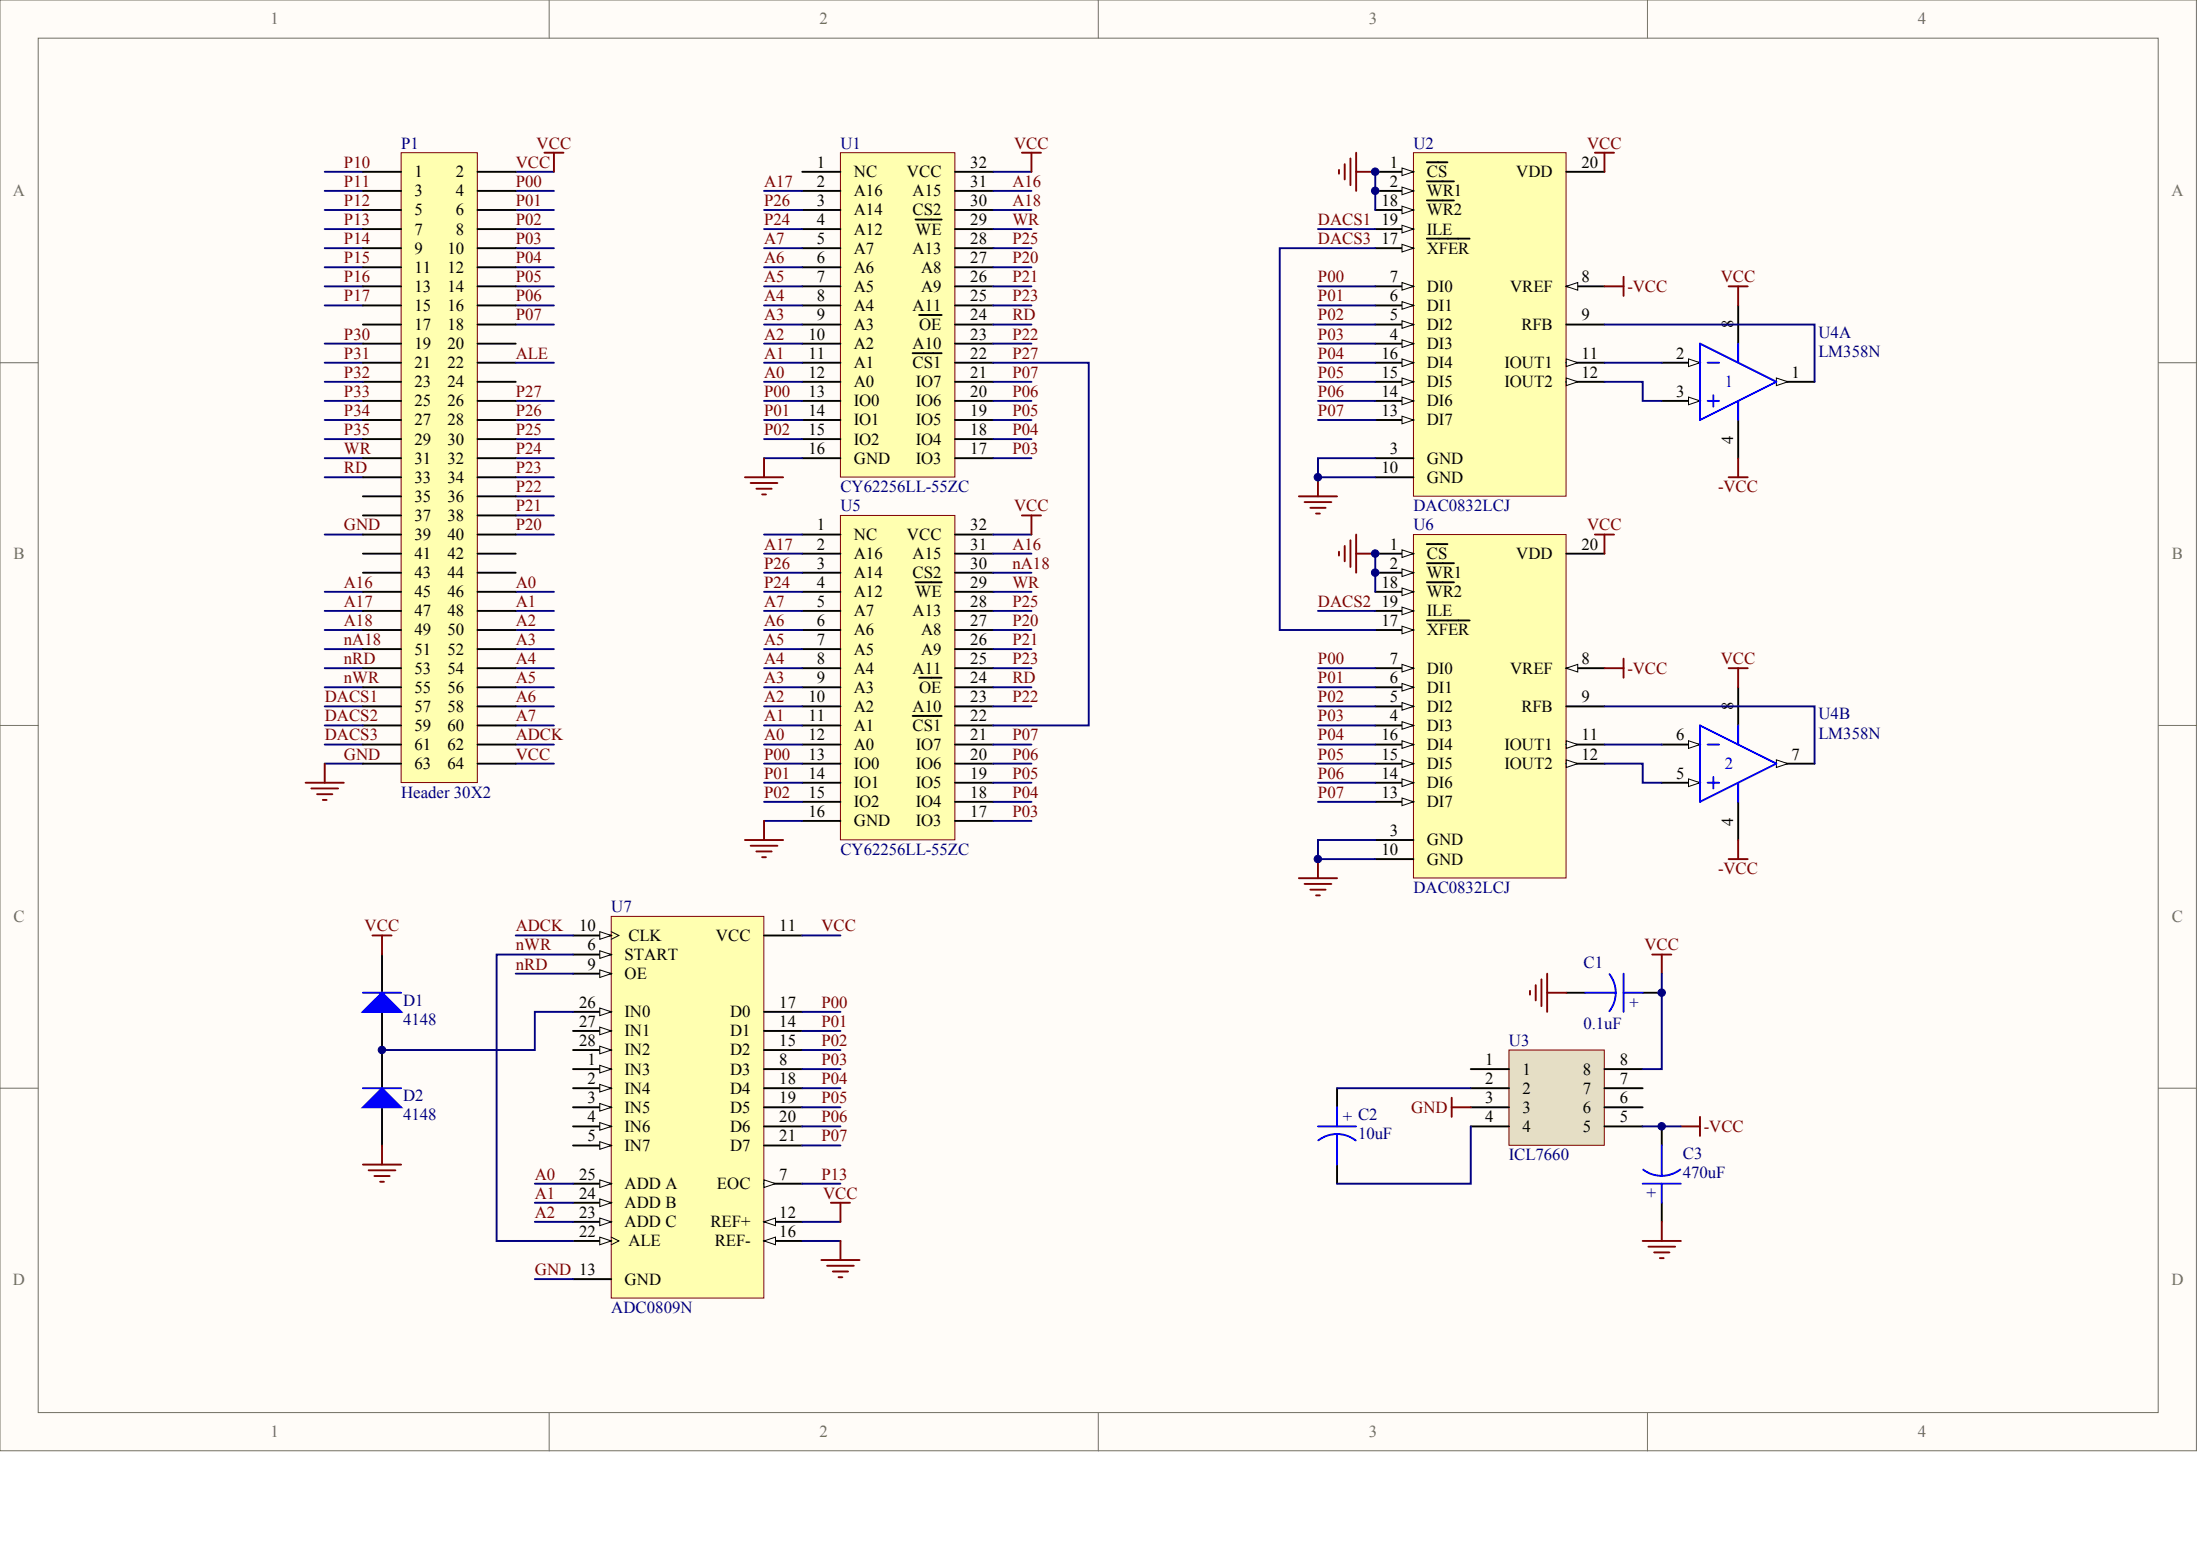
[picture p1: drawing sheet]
<svg xmlns="http://www.w3.org/2000/svg" width="840mm" height="594mm" viewBox="0 0 840 594" stroke-linecap="round" stroke-linejoin="round" font-family="sans-serif">
<g fill="#fffcf8" stroke="#716f64" stroke-width=".38">
<path d="M0 0h838.2v553.5h-838.2z"/>
<path d="M14.6 14.6h809.1v524.4h-809.1z"/>
</g>
<path d="M209.6 0v14.6M419.2 0v14.6M628.7 0v14.6M0 138.4h14.6M823.7 138.4h14.6M0 276.8h14.6M823.7 276.8h14.6M0 415.2h14.6M823.7 415.2h14.6M209.6 539v14.6M419.2 539v14.6M628.7 539v14.6" fill="none" stroke="#716f64" stroke-width=".38"/>
<path d="M233.3 349.7h58.2v145.6h-58.2z" fill="#ffffb0" stroke="#800000" stroke-width=".38"/>
<path d="M218.7 407.9h14.6" fill="none" stroke="#000" stroke-width=".73"/>
<path d="M228.9 406.5l4.4 1.4-4.4 1.5z" fill="#fffcf8" stroke="#000" stroke-width=".38"/>
<path d="M218.7 415.2h14.6" fill="none" stroke="#000" stroke-width=".73"/>
<path d="M228.9 413.8l4.4 1.4-4.4 1.5z" fill="#fffcf8" stroke="#000" stroke-width=".38"/>
<path d="M218.7 422.5h14.6" fill="none" stroke="#000" stroke-width=".73"/>
<path d="M228.9 421l4.4 1.5-4.4 1.5z" fill="#fffcf8" stroke="#000" stroke-width=".38"/>
<path d="M218.7 429.8h14.6" fill="none" stroke="#000" stroke-width=".73"/>
<path d="M228.9 428.3l4.4 1.5-4.4 1.4z" fill="#fffcf8" stroke="#000" stroke-width=".38"/>
<path d="M218.7 437.1h14.6" fill="none" stroke="#000" stroke-width=".73"/>
<path d="M228.9 435.6l4.4 1.5-4.4 1.4z" fill="#fffcf8" stroke="#000" stroke-width=".38"/>
<path d="M218.7 364.2h14.6" fill="none" stroke="#000" stroke-width=".73"/>
<path d="M228.9 362.8l4.4 1.4-4.4 1.5z" fill="#fffcf8" stroke="#000" stroke-width=".38"/>
<path d="M291.6 451.6h14.6" fill="none" stroke="#000" stroke-width=".73"/>
<path d="M291.6 450.2l4.4 1.4-4.4 1.5z" fill="#fffcf8" stroke="#000" stroke-width=".38"/>
<path d="M218.7 371.5h14.6M291.6 407.9h14.6" fill="none" stroke="#000" stroke-width=".73"/>
<path d="M228.9 370l4.4 1.5-4.4 1.5z" fill="#fffcf8" stroke="#000" stroke-width=".38"/>
<path d="M218.7 356.9h14.6" fill="none" stroke="#000" stroke-width=".73"/>
<path d="M233.3 355.5l2.9 1.4-2.9 1.5" fill="none" stroke="#000" stroke-width=".38"/>
<path d="M228.9 355.5l4.4 1.4-4.4 1.5z" fill="#fffcf8" stroke="#000" stroke-width=".38"/>
<path d="M291.6 356.9h14.6M291.6 466.2h14.6" fill="none" stroke="#000" stroke-width=".73"/>
<path d="M291.6 466.2l4.4-1.5v3z" fill="#fffcf8" stroke="#000" stroke-width=".38"/>
<path d="M291.6 393.4h14.6M291.6 400.6h14.6M291.6 473.5h14.6M218.7 488.1h14.6" fill="none" stroke="#000" stroke-width=".73"/>
<path d="M291.6 473.5l4.4-1.5v2.9z" fill="#fffcf8" stroke="#000" stroke-width=".38"/>
<path d="M291.6 386.1h14.6M291.6 415.2h14.6M291.6 422.5h14.6M291.6 429.8h14.6M291.6 437.1h14.6M218.7 473.5h14.6" fill="none" stroke="#000" stroke-width=".73"/>
<path d="M233.3 472l2.9 1.5-2.9 1.4" fill="none" stroke="#000" stroke-width=".38"/>
<path d="M228.9 472l4.4 1.5-4.4 1.4z" fill="#fffcf8" stroke="#000" stroke-width=".38"/>
<path d="M218.7 466.2h14.6" fill="none" stroke="#000" stroke-width=".73"/>
<path d="M228.9 464.7l4.4 1.5-4.4 1.5z" fill="#fffcf8" stroke="#000" stroke-width=".38"/>
<path d="M218.7 458.9h14.6" fill="none" stroke="#000" stroke-width=".73"/>
<path d="M228.9 457.5l4.4 1.4-4.4 1.5z" fill="#fffcf8" stroke="#000" stroke-width=".38"/>
<path d="M218.7 451.6h14.6" fill="none" stroke="#000" stroke-width=".73"/>
<path d="M228.9 450.2l4.4 1.4-4.4 1.5z" fill="#fffcf8" stroke="#000" stroke-width=".38"/>
<path d="M218.7 386.1h14.6" fill="none" stroke="#000" stroke-width=".73"/>
<path d="M228.9 384.6l4.4 1.5-4.4 1.4z" fill="#fffcf8" stroke="#000" stroke-width=".38"/>
<path d="M218.7 393.4h14.6" fill="none" stroke="#000" stroke-width=".73"/>
<path d="M228.9 391.9l4.4 1.5-4.4 1.4z" fill="#fffcf8" stroke="#000" stroke-width=".38"/>
<path d="M218.7 400.6h14.6" fill="none" stroke="#000" stroke-width=".73"/>
<path d="M228.9 399.2l4.4 1.4-4.4 1.5z" fill="#fffcf8" stroke="#000" stroke-width=".38"/>
<path d="M320.7 58.3h43.7v123.7h-43.7z" fill="#ffffb0" stroke="#800000" stroke-width=".38"/>
<g fill="none" stroke="#000" stroke-width=".73">
<path d="M306.2 65.6h14.5M306.2 72.8h14.5M364.5 65.6h14.6M364.5 72.8h14.6M306.2 80.1h14.5M306.2 87.4h14.5M306.2 94.7h14.5M349.4 83.8h10M364.5 80.1h14.6M364.5 87.4h14.6M364.5 94.7h14.6M306.2 102h14.5"/>
<path d="M306.2 109.3h14.5M306.2 116.5h14.5M364.5 102h14.6M364.5 109.3h14.6M364.5 116.5h14.6M306.2 123.8h14.5M306.2 131.1h14.5M306.2 138.4h14.5M348.3 134.8h11.1M350.8 120.2h8.6M364.5 123.8h14.6M364.5 131.1h14.6"/>
<path d="M364.5 138.4h14.6M306.2 145.7h14.5M306.2 153h14.5M364.5 145.7h14.6M364.5 153h14.6M306.2 160.3h14.5M306.2 167.5h14.5M306.2 174.8h14.5M364.5 160.3h14.6M364.5 167.5h14.6M364.5 174.8h14.6"/>
</g>
<g fill="none" stroke="#000080" stroke-width=".73">
<path d="M123.9 65.6h14.6M123.9 72.8h14.6M196.8 65.6h14.6M196.8 72.8h14.6M291.6 72.8h14.6M379.1 65.6h14.5M379.1 72.8h14.5M123.9 80.1h14.6M123.9 87.4h14.6M123.9 94.7h14.6M196.8 80.1h14.6M196.8 87.4h14.6"/>
<path d="M196.8 94.7h14.6M291.6 80.1h14.6M291.6 87.4h14.6M291.6 94.7h14.6M379.1 80.1h14.5M379.1 87.4h14.5M379.1 94.7h14.5M123.9 102h14.6M123.9 109.3h14.6M123.9 116.5h14.6M196.8 102h14.6M196.8 109.3h14.6"/>
<path d="M196.8 116.5h14.6M291.6 102h14.6M291.6 109.3h14.6M291.6 116.5h14.6M379.1 102h14.5M379.1 109.3h14.5M379.1 116.5h14.5M123.9 131.1h14.6M123.9 138.4h14.6M196.8 123.8h14.6M291.6 123.8h14.6M291.6 131.1h14.6"/>
<path d="M291.6 138.4h14.6M379.1 123.8h14.5M379.1 131.1h14.5M123.9 153h14.6M196.8 153h14.6M291.6 145.7h14.6M291.6 153h14.6M379.1 145.7h14.5M379.1 153h14.5M123.9 160.3h14.6M123.9 167.5h14.6M123.9 174.8h14.6"/>
<path d="M196.8 160.3h14.6M196.8 167.5h14.6M196.8 174.8h14.6M291.6 160.3h14.6M291.6 167.5h14.6M291.6 174.8h14.6M379.1 160.3h14.5M379.1 167.5h14.5M379.1 174.8h14.5M123.9 182.1h14.6M196.8 182.1h14.6M196.8 189.4h14.6"/>
<path d="M196.8 196.7h14.6M123.9 204h14.6M196.8 204h14.6M123.9 225.8h14.6M123.9 233.1h14.6M196.8 225.8h14.6M196.8 233.1h14.6M123.9 240.4h14.6M123.9 247.7h14.6M123.9 255h14.6M196.8 240.4h14.6M196.8 247.7h14.6"/>
<path d="M196.8 255h14.6M123.9 262.2h14.6M123.9 269.5h14.6M196.8 276.8h14.6M196.8 262.2h14.6M196.8 269.5h14.6M123.9 291.4h14.6M123.9 284.1h14.6M196.8 291.4h14.6M196.8 284.1h14.6"/>
</g>
<path d="M320.7 196.7h43.7v123.7h-43.7z" fill="#ffffb0" stroke="#800000" stroke-width=".38"/>
<g fill="none" stroke="#000" stroke-width=".73">
<path d="M306.2 204h14.5M306.2 211.2h14.5M306.2 218.5h14.5M364.5 204h14.6M364.5 211.2h14.6M364.5 218.5h14.6M306.2 225.8h14.5M306.2 233.1h14.5M349.4 222.2h10M364.5 225.8h14.6M364.5 233.1h14.6M306.2 240.4h14.5"/>
<path d="M306.2 247.7h14.5M306.2 255h14.5M350.8 258.6h8.6M364.5 240.4h14.6M364.5 247.7h14.6M364.5 255h14.6M306.2 262.2h14.5M306.2 269.5h14.5M306.2 276.8h14.5M348.3 273.2h11.1M364.5 262.2h14.6M364.5 269.5h14.6"/>
<path d="M364.5 276.8h14.6M306.2 284.1h14.5M306.2 291.4h14.5M306.2 298.7h14.5M364.5 284.1h14.6M364.5 291.4h14.6M364.5 298.7h14.6M306.2 305.9h14.5M306.2 313.2h14.5M364.5 305.9h14.6M364.5 313.2h14.6"/>
</g>
<g fill="none" stroke="#000080" stroke-width=".73">
<path d="M291.6 204h14.6M291.6 211.2h14.6M291.6 218.5h14.6M379.1 204h14.5M379.1 211.2h14.5M291.6 225.8h14.6M291.6 233.1h14.6M379.1 225.8h14.5M379.1 233.1h14.5M291.6 240.4h14.6M291.6 247.7h14.6M291.6 255h14.6"/>
<path d="M379.1 240.4h14.5M379.1 247.7h14.5M379.1 255h14.5M291.6 262.2h14.6M291.6 269.5h14.6M291.6 276.8h14.6M379.1 262.2h14.5M379.1 269.5h14.5M291.6 284.1h14.6M291.6 291.4h14.6M291.6 298.7h14.6M379.1 284.1h14.5"/>
<path d="M379.1 291.4h14.5M379.1 298.7h14.5M291.6 305.9h14.6M291.6 313.2h14.6M379.1 305.9h14.5M379.1 313.2h14.5M196.8 356.9h21.9M306.2 356.9h14.5M196.8 371.5h21.9M306.2 386.1h14.5M306.2 393.4h14.5M306.2 400.6h14.5"/>
<path d="M306.2 407.9h14.5M306.2 415.2h14.5M306.2 422.5h14.5M306.2 429.8h14.5M306.2 437.1h14.5M204.1 451.6h14.6M204.1 458.9h14.6M306.2 451.6h14.5M204.1 466.2h14.6M306.2 466.2h14.5M306.2 473.5h14.5M204.1 488.1h14.6"/>
</g>
<path d="M153.1 58.3h29.1v240.3h-29.1z" fill="#ffffb0" stroke="#800000" stroke-width=".38"/>
<g fill="none" stroke="#000" stroke-width=".73">
<path d="M138.5 65.6h14.6M138.5 72.8h14.6M182.2 65.6h14.6M182.2 72.8h14.6M138.5 80.1h14.6M138.5 87.4h14.6M138.5 94.7h14.6M182.2 80.1h14.6M182.2 87.4h14.6M182.2 94.7h14.6M138.5 102h14.6M138.5 109.3h14.6"/>
<path d="M138.5 116.5h14.6M182.2 102h14.6M182.2 109.3h14.6M182.2 116.5h14.6M138.5 123.8h14.6M138.5 131.1h14.6M138.5 138.4h14.6M182.2 123.8h14.6M182.2 131.1h14.6M182.2 138.4h14.6M138.5 145.7h14.6M138.5 153h14.6"/>
<path d="M182.2 145.7h14.6M182.2 153h14.6M138.5 160.3h14.6M138.5 167.5h14.6M138.5 174.8h14.6M182.2 160.3h14.6M182.2 167.5h14.6M182.2 174.8h14.6M138.5 182.1h14.6M138.5 189.4h14.6M138.5 196.7h14.6M182.2 182.1h14.6"/>
<path d="M182.2 189.4h14.6M182.2 196.7h14.6M138.5 204h14.6M138.5 211.2h14.6M138.5 218.5h14.6M182.2 204h14.6M182.2 211.2h14.6M182.2 218.5h14.6M138.5 225.8h14.6M138.5 233.1h14.6M182.2 225.8h14.6M182.2 233.1h14.6"/>
<path d="M138.5 240.4h14.6M138.5 247.7h14.6M138.5 255h14.6M182.2 240.4h14.6M182.2 247.7h14.6M182.2 255h14.6M138.5 262.2h14.6M138.5 269.5h14.6M138.5 276.8h14.6M182.2 262.2h14.6M182.2 269.5h14.6M182.2 276.8h14.6"/>
<path d="M138.5 284.1h14.6M138.5 291.4h14.6M182.2 284.1h14.6M182.2 291.4h14.6M145.8 364.2v14.6M145.8 386.1v29.1M145.8 422.5v14.6"/>
</g>
<g fill="none" stroke="#800000" stroke-width=".73">
<path d="M207.8 58.3h7.2M211.4 58.3v7.3M390 58.3h7.3M393.6 58.3v7.3M291.6 174.8v7.3M284.3 182.1h14.6M286.5 184.3h10.2M288.7 186.5h5.8M290.9 188.7h1.4M390 196.7h7.3M393.6 196.7v7.3M116.6 298.7h14.6"/>
<path d="M123.9 291.4v7.3M118.8 300.8h10.2M121 303h5.8M123.2 305.2h1.5M291.6 313.2v7.3M284.3 320.5h14.6M286.5 322.7h10.2M288.7 324.9h5.8M290.9 327.1h1.4M142.1 356.9h7.3M145.8 356.9v7.3M145.8 437.1v7.2"/>
<path d="M138.5 444.3h14.6M140.7 446.5h10.2M142.9 448.7h5.8M145.1 450.9h1.4M317.1 458.9h7.3M320.7 458.9v7.3M320.7 473.5v7.3M313.5 480.8h14.5M315.6 483h10.2M317.8 485.1h5.9M320 487.3h1.5"/>
</g>
<path d="M196.8 138.4h14.6M379.1 138.4h36.4v138.4h-36.4M379.1 218.5h14.5" fill="none" stroke="#000080" stroke-width=".73"/>
<g fill="#00f" stroke="#00f" stroke-width=".73">
<path d="M138.5 386.1l7.3-7.3 7.3 7.3z"/>
<path d="M138.5 422.5l7.3-7.3 7.3 7.3z"/>
</g>
<path d="M138.5 378.8h14.6M138.5 415.2h14.6" fill="none" stroke="#00f" stroke-width=".73"/>
<path d="M539.4 58.3h58.3v131h-58.3z" fill="#ffffb0" stroke="#800000" stroke-width=".38"/>
<path d="M597.8 109.3h14.5" fill="none" stroke="#000" stroke-width=".73"/>
<path d="M597.8 109.3l4.3-1.5v2.9z" fill="#fffcf8" stroke="#000" stroke-width=".38"/>
<path d="M597.8 123.8h14.5M597.8 138.4h14.5M524.9 182.1h14.5" fill="none" stroke="#000" stroke-width=".73"/>
<path d="M597.8 136.9l4.3 1.5-4.3 1.5z" fill="#fffcf8" stroke="#000" stroke-width=".38"/>
<path d="M597.8 145.7h14.5" fill="none" stroke="#000" stroke-width=".73"/>
<path d="M597.8 144.2l4.3 1.5-4.3 1.4z" fill="#fffcf8" stroke="#000" stroke-width=".38"/>
<path d="M524.9 160.3h14.5" fill="none" stroke="#000" stroke-width=".73"/>
<path d="M535.1 158.8l4.3 1.5-4.3 1.4z" fill="#fffcf8" stroke="#000" stroke-width=".38"/>
<path d="M524.9 153h14.5" fill="none" stroke="#000" stroke-width=".73"/>
<path d="M535.1 151.5l4.3 1.5-4.3 1.4z" fill="#fffcf8" stroke="#000" stroke-width=".38"/>
<path d="M524.9 145.7h14.5" fill="none" stroke="#000" stroke-width=".73"/>
<path d="M535.1 144.2l4.3 1.5-4.3 1.4z" fill="#fffcf8" stroke="#000" stroke-width=".38"/>
<path d="M524.9 138.4h14.5" fill="none" stroke="#000" stroke-width=".73"/>
<path d="M535.1 136.9l4.3 1.5-4.3 1.5z" fill="#fffcf8" stroke="#000" stroke-width=".38"/>
<path d="M524.9 109.3h14.5" fill="none" stroke="#000" stroke-width=".73"/>
<path d="M535.1 107.8l4.3 1.5-4.3 1.4z" fill="#fffcf8" stroke="#000" stroke-width=".38"/>
<path d="M524.9 65.6h14.5" fill="none" stroke="#000" stroke-width=".73"/>
<path d="M535.1 64.1l4.3 1.5-4.3 1.4z" fill="#fffcf8" stroke="#000" stroke-width=".38"/>
<path d="M524.9 72.8h14.5M544.5 61.9h7.9" fill="none" stroke="#000" stroke-width=".73"/>
<path d="M535.1 71.4l4.3 1.4-4.3 1.5z" fill="#fffcf8" stroke="#000" stroke-width=".38"/>
<path d="M544.5 69.2h10.4M524.9 131.1h14.5M524.9 174.8h14.5" fill="none" stroke="#000" stroke-width=".73"/>
<path d="M535.1 129.7l4.3 1.4-4.3 1.5z" fill="#fffcf8" stroke="#000" stroke-width=".38"/>
<path d="M524.9 123.8h14.5" fill="none" stroke="#000" stroke-width=".73"/>
<path d="M535.1 122.4l4.3 1.4-4.3 1.5z" fill="#fffcf8" stroke="#000" stroke-width=".38"/>
<path d="M524.9 116.5h14.5" fill="none" stroke="#000" stroke-width=".73"/>
<path d="M535.1 115.1l4.3 1.4-4.3 1.5z" fill="#fffcf8" stroke="#000" stroke-width=".38"/>
<path d="M524.9 94.7h14.5" fill="none" stroke="#000" stroke-width=".73"/>
<path d="M535.1 93.2l4.3 1.5-4.3 1.4z" fill="#fffcf8" stroke="#000" stroke-width=".38"/>
<path d="M524.9 80.1h14.5M544.5 91h16.4" fill="none" stroke="#000" stroke-width=".73"/>
<path d="M535.1 78.7l4.3 1.4-4.3 1.5z" fill="#fffcf8" stroke="#000" stroke-width=".38"/>
<path d="M544.5 76.5h10.4M524.9 87.4h14.5" fill="none" stroke="#000" stroke-width=".73"/>
<path d="M535.1 86l4.3 1.4-4.3 1.5z" fill="#fffcf8" stroke="#000" stroke-width=".38"/>
<path d="M597.8 65.6h14.5M663.4 116.5v14.6M677.9 145.7h14.6" fill="none" stroke="#000" stroke-width=".73"/>
<path d="M503 109.3h21.9M503 116.5h21.9M503 123.8h21.9M503 131.1h21.9M503 138.4h21.9M503 145.7h21.9M503 153h21.9M503 160.3h21.9M218.7 364.2h-29.2v109.3h29.2" fill="none" stroke="#000080" stroke-width=".73"/>
<path d="M677.9 144.2l4.4 1.5-4.4 1.4z" fill="#fffcf8" stroke="#000" stroke-width=".38"/>
<path d="M634.2 153h14.6M663.4 160.3v14.5" fill="none" stroke="#000" stroke-width=".73"/>
<path d="M644.4 151.5l4.4 1.5-4.4 1.4z" fill="#fffcf8" stroke="#000" stroke-width=".38"/>
<path d="M634.2 138.4h14.6" fill="none" stroke="#000" stroke-width=".73"/>
<path d="M644.4 136.9l4.4 1.5-4.4 1.5z" fill="#fffcf8" stroke="#000" stroke-width=".38"/>
<path d="M648.8 131.1l29.1 14.6-29.1 14.6zM651.7 138.4h4.4M663.4 131.1v7.3M651.7 153h4.4M653.9 150.8v4.4M663.4 153v7.3" fill="none" stroke="#00f" stroke-width=".73"/>
<path d="M612.3 138.4h21.9M612.3 145.7h14.6v7.3h7.3" fill="none" stroke="#000080" stroke-width=".73"/>
<path d="M575.9 400.6h36.4v36.4h-36.4z" fill="#e5dec5" stroke="#800000" stroke-width=".38"/>
<g fill="none" stroke="#000" stroke-width=".73">
<path d="M597.8 378.8h7.2M626.9 378.8h7.3M510.3 415.2v7.3M561.3 407.9h14.6M561.3 415.2h14.6M612.3 407.9h14.6M612.3 415.2h14.6M561.3 422.5h14.6M561.3 429.8h14.6M612.3 422.5h14.6M612.3 429.8h14.6M634.2 429.8v7.3"/>
<path d="M510.3 444.3v7.3M634.2 458.9v7.3"/>
</g>
<g fill="none" stroke="#00f" stroke-width=".73">
<path d="M605 378.8h11.7M614.2 371.7a11.6 11.6 0 0 1 0 14.2M619.6 378.8h7.3M619.6 371.5v14.6M503 429.8h14.6M510.3 432.7a11.6 11.6 0 0 1 7.1 2.4M510.3 432.7a11.6 11.6 0 0 0-7.2 2.4M510.3 422.5v7.3M510.3 432.7v11.6M634.2 437.1v11.6M626.9 451.6h14.6M634.2 451.6v7.3"/>
<path d="M641.3 446.2a11.6 11.6 0 0 1-14.2 .1"/>
</g>
<path d="M612.3 123.8h80.2v21.9M123.9 145.7h14.6M510.3 415.2h51M561.3 429.8v21.8h-51" fill="none" stroke="#000080" stroke-width=".73"/>
<g fill="none" stroke="#800000" stroke-width=".73">
<path d="M608.7 58.3h7.3M612.3 58.3v7.3M612.3 109.3h7.3M619.6 105.6v7.3M659.7 109.3h7.3M663.4 109.3v7.2M663.4 174.8v7.3M659.7 182.1h7.3M630.6 364.2h7.2M634.2 364.2v7.3M554 418.9v7.2M554 422.5h7.3"/>
<path d="M641.5 429.8h7.3M648.8 426.1v7.3"/>
</g>
<path d="M539.4 204h58.3v131h-58.3z" fill="#ffffb0" stroke="#800000" stroke-width=".38"/>
<path d="M597.8 255h14.5" fill="none" stroke="#000" stroke-width=".73"/>
<path d="M597.8 255l4.3-1.5v2.9z" fill="#fffcf8" stroke="#000" stroke-width=".38"/>
<path d="M597.8 269.5h14.5M597.8 284.1h14.5M524.9 327.8h14.5" fill="none" stroke="#000" stroke-width=".73"/>
<path d="M597.8 282.6l4.3 1.5-4.3 1.4z" fill="#fffcf8" stroke="#000" stroke-width=".38"/>
<path d="M597.8 291.4h14.5" fill="none" stroke="#000" stroke-width=".73"/>
<path d="M597.8 289.9l4.3 1.5-4.3 1.4z" fill="#fffcf8" stroke="#000" stroke-width=".38"/>
<path d="M524.9 305.9h14.5" fill="none" stroke="#000" stroke-width=".73"/>
<path d="M535.1 304.5l4.3 1.4-4.3 1.5z" fill="#fffcf8" stroke="#000" stroke-width=".38"/>
<path d="M524.9 298.7h14.5" fill="none" stroke="#000" stroke-width=".73"/>
<path d="M535.1 297.2l4.3 1.5-4.3 1.4z" fill="#fffcf8" stroke="#000" stroke-width=".38"/>
<path d="M524.9 291.4h14.5" fill="none" stroke="#000" stroke-width=".73"/>
<path d="M535.1 289.9l4.3 1.5-4.3 1.4z" fill="#fffcf8" stroke="#000" stroke-width=".38"/>
<path d="M524.9 284.1h14.5" fill="none" stroke="#000" stroke-width=".73"/>
<path d="M535.1 282.6l4.3 1.5-4.3 1.4z" fill="#fffcf8" stroke="#000" stroke-width=".38"/>
<path d="M524.9 255h14.5" fill="none" stroke="#000" stroke-width=".73"/>
<path d="M535.1 253.5l4.3 1.5-4.3 1.4z" fill="#fffcf8" stroke="#000" stroke-width=".38"/>
<path d="M524.9 211.2h14.5" fill="none" stroke="#000" stroke-width=".73"/>
<path d="M535.1 209.8l4.3 1.4-4.3 1.5z" fill="#fffcf8" stroke="#000" stroke-width=".38"/>
<path d="M524.9 218.5h14.5M544.5 207.6h7.9" fill="none" stroke="#000" stroke-width=".73"/>
<path d="M535.1 217.1l4.3 1.4-4.3 1.5z" fill="#fffcf8" stroke="#000" stroke-width=".38"/>
<path d="M544.5 214.9h10.4M524.9 276.8h14.5M524.9 320.5h14.5" fill="none" stroke="#000" stroke-width=".73"/>
<path d="M535.1 275.3l4.3 1.5-4.3 1.5z" fill="#fffcf8" stroke="#000" stroke-width=".38"/>
<path d="M524.9 269.5h14.5" fill="none" stroke="#000" stroke-width=".73"/>
<path d="M535.1 268.1l4.3 1.4-4.3 1.5z" fill="#fffcf8" stroke="#000" stroke-width=".38"/>
<path d="M524.9 262.2h14.5" fill="none" stroke="#000" stroke-width=".73"/>
<path d="M535.1 260.8l4.3 1.4-4.3 1.5z" fill="#fffcf8" stroke="#000" stroke-width=".38"/>
<path d="M524.9 240.4h14.5" fill="none" stroke="#000" stroke-width=".73"/>
<path d="M535.1 238.9l4.3 1.5-4.3 1.4z" fill="#fffcf8" stroke="#000" stroke-width=".38"/>
<path d="M524.9 225.8h14.5M544.5 236.7h16.4" fill="none" stroke="#000" stroke-width=".73"/>
<path d="M535.1 224.4l4.3 1.4-4.3 1.5z" fill="#fffcf8" stroke="#000" stroke-width=".38"/>
<path d="M524.9 233.1h14.5M544.5 222.2h10.4" fill="none" stroke="#000" stroke-width=".73"/>
<path d="M535.1 231.6l4.3 1.5-4.3 1.5z" fill="#fffcf8" stroke="#000" stroke-width=".38"/>
<path d="M597.8 211.2h14.5M663.4 262.2v14.6M677.9 291.4h14.6M663.4 305.9v14.6" fill="none" stroke="#000" stroke-width=".73"/>
<path d="M503 255h21.9M503 262.2h21.9M503 269.5h21.9M503 276.8h21.9M503 284.1h21.9M503 291.4h21.9M503 298.7h21.9M503 305.9h21.9" fill="none" stroke="#000080" stroke-width=".73"/>
<path d="M677.9 289.9l4.4 1.5-4.4 1.4z" fill="#fffcf8" stroke="#000" stroke-width=".38"/>
<path d="M634.2 298.7h14.6" fill="none" stroke="#000" stroke-width=".73"/>
<path d="M644.4 297.2l4.4 1.5-4.4 1.4z" fill="#fffcf8" stroke="#000" stroke-width=".38"/>
<path d="M634.2 284.1h14.6" fill="none" stroke="#000" stroke-width=".73"/>
<path d="M644.4 282.6l4.4 1.5-4.4 1.4z" fill="#fffcf8" stroke="#000" stroke-width=".38"/>
<path d="M648.8 276.8l29.1 14.6-29.1 14.5zM663.4 276.8v7.3M651.7 298.7h4.4M651.7 284.1h4.4M653.9 296.5v4.3M663.4 298.7v7.2" fill="none" stroke="#00f" stroke-width=".73"/>
<g fill="none" stroke="#000080" stroke-width=".73">
<path d="M524.9 65.6v14.5M503 87.4h21.9M524.9 94.7h-36.5v145.7h36.5M524.9 174.8h-21.9v7.3h21.9M524.9 211.2v14.6M503 233.1h21.9M123.9 276.8h14.6M612.3 269.5h80.2v21.9M612.3 291.4h14.6v7.3h7.3M612.3 284.1h21.9M524.9 320.5h-21.9v7.3h21.9M634.2 371.5v36.4h-7.3"/>
<path d="M218.7 386.1h-14.6v14.5h-58.3M626.9 429.8h14.6"/>
</g>
<g fill="none" stroke="#800000" stroke-width=".73">
<path d="M517.6 58.3v14.5M511 64.8v1.5M513.2 62.6v5.9M515.4 60.5v10.2M517.6 65.6h7.3M495.7 189.4h14.6M497.9 191.6h10.2M500.1 193.8h5.8M502.3 195.9h1.4M503 182.1v7.3M511 210.5v1.5M513.2 208.3v5.9"/>
<path d="M515.4 206.1v10.2M517.6 204v14.5M517.6 211.2h7.3M608.7 204h7.3M612.3 204v7.2M612.3 255h7.3M619.6 251.3v7.3M659.7 255h7.3M663.4 255v7.2M495.7 335.1h14.6M497.9 337.3h10.2M500.1 339.5h5.8"/>
<path d="M503 327.8v7.3M659.7 327.8h7.3M663.4 320.5v7.3M502.3 341.6h1.4M583.9 378.1v1.4M586.1 375.9v5.8M588.3 373.7v10.2M590.5 371.5v14.6M590.5 378.8h7.3M626.9 473.5h14.6M629.1 475.7h10.2M631.3 477.9h5.8"/>
<path d="M634.2 466.2v7.3M633.5 480h1.4"/>
</g>
<g fill="#000080" stroke="#000080" stroke-width=".38">
<circle cx="145.8" cy="400.6" r="1.42"/>
<circle cx="503" cy="327.8" r="1.42"/>
<circle cx="503" cy="182.1" r="1.42"/>
<circle cx="524.8" cy="218.5" r="1.42"/>
<circle cx="524.8" cy="211.2" r="1.42"/>
<circle cx="524.8" cy="72.8" r="1.42"/>
<circle cx="524.8" cy="65.5" r="1.42"/>
<circle cx="634.2" cy="429.7" r="1.42"/>
<circle cx="634.2" cy="378.8" r="1.42"/>
</g>
<text font-size="6.6" fill="#000080" x="632" y="453.1" transform="rotate(-180 632 453.1)">+</text>
<g font-size="6.4" fill="#716f64">
<text x="103.2" y="9.3">1</text>
<text x="312.8" y="9.3">2</text>
<text x="522.4" y="9.3">3</text>
<text x="732" y="9.3">4</text>
<text x="5" y="74.9">A</text>
<text x="828.7" y="74.9">A</text>
<text x="5.2" y="213.3">B</text>
<text x="828.9" y="213.3">B</text>
<text x="5.2" y="351.7">C</text>
<text x="828.9" y="351.7">C</text>
<text x="5" y="490.1">D</text>
<text x="828.7" y="490.1">D</text>
<text x="103.2" y="548.4">1</text>
<text x="312.8" y="548.4">2</text>
<text x="522.4" y="548.4">3</text>
<text x="732" y="548.4">4</text>
</g>
<g font-size="6.4" fill="#000080">
<text x="153.1" y="56.7">P1</text>
<text x="320.7" y="56.7">U1</text>
<text x="539.4" y="56.7">U2</text>
<text x="694" y="128.8">U4A</text>
<text x="694" y="136.1">LM358N</text>
<text x="320.7" y="187.8">CY62256LL-55ZC</text>
<text x="320.7" y="195.1">U5</text>
<text x="539.4" y="195.1">DAC0832LCJ</text>
<text x="539.4" y="202.4">U6</text>
<text x="694" y="274.5">U4B</text>
<text x="694" y="281.8">LM358N</text>
<text x="153.1" y="304.4">Header 30X2</text>
<text x="320.7" y="326.2">CY62256LL-55ZC</text>
<text x="539.4" y="340.8">DAC0832LCJ</text>
<text x="233.3" y="348.1">U7</text>
<text x="604.3" y="369.2">C1</text>
<text x="153.8" y="383.8">D1</text>
<text x="153.8" y="391.1">4148</text>
<text x="604.3" y="392.5">0.1uF</text>
<text x="575.9" y="399.1">U3</text>
<text x="153.8" y="420.2">D2</text>
<text x="153.8" y="427.5">4148</text>
<text x="512.5" y="428.2">+ C2</text>
<text x="518.3" y="434.8">10uF</text>
<text x="575.9" y="442.8">ICL7660</text>
<text x="642.2" y="442">C3</text>
<text x="642.2" y="449.3">470uF</text>
<text x="233.3" y="501.1">ADC0809N</text>
</g>
<g font-size="6.4" fill="#800000">
<text x="204.8" y="56.7">VCC</text>
<text x="387" y="56.7">VCC</text>
<text x="605.7" y="56.7">VCC</text>
<text x="131.2" y="64">P10</text>
<text x="196.8" y="64">VCC</text>
<text x="131.2" y="71.3">P11</text>
<text x="196.8" y="71.3">P00</text>
<text x="291.6" y="71.3">A17</text>
<text x="386.4" y="71.3">A16</text>
<text x="131.2" y="78.5">P12</text>
<text x="196.8" y="78.5">P01</text>
<text x="291.6" y="78.5">P26</text>
<text x="386.4" y="78.5">A18</text>
<text x="131.2" y="85.8">P13</text>
<text x="196.8" y="85.8">P02</text>
<text x="291.6" y="85.8">P24</text>
<text x="386.4" y="85.8">WR</text>
<text x="503" y="85.8">DACS1</text>
<text x="131.2" y="93.1">P14</text>
<text x="196.8" y="93.1">P03</text>
<text x="291.6" y="93.1">A7</text>
<text x="386.4" y="93.1">P25</text>
<text x="503" y="93.1">DACS3</text>
<text x="131.2" y="100.4">P15</text>
<text x="196.8" y="100.4">P04</text>
<text x="291.6" y="100.4">A6</text>
<text x="386.4" y="100.4">P20</text>
<text x="131.2" y="107.7">P16</text>
<text x="196.8" y="107.7">P05</text>
<text x="291.6" y="107.7">A5</text>
<text x="386.4" y="107.7">P21</text>
<text x="503" y="107.7">P00</text>
<text x="656.7" y="107.7">VCC</text>
<text x="621.1" y="111.3">-VCC</text>
<text x="131.2" y="115">P17</text>
<text x="196.8" y="115">P06</text>
<text x="291.6" y="115">A4</text>
<text x="386.4" y="115">P23</text>
<text x="503" y="115">P01</text>
<text x="196.8" y="122.3">P07</text>
<text x="291.6" y="122.3">A3</text>
<text x="386.4" y="122.3">RD</text>
<text x="503" y="122.3">P02</text>
<text x="131.2" y="129.5">P30</text>
<text x="291.6" y="129.5">A2</text>
<text x="386.4" y="129.5">P22</text>
<text x="503" y="129.5">P03</text>
<text x="131.2" y="136.8">P31</text>
<text x="196.8" y="136.8">ALE</text>
<text x="291.6" y="136.8">A1</text>
<text x="386.4" y="136.8">P27</text>
<text x="503" y="136.8">P04</text>
<text x="131.2" y="144.1">P32</text>
<text x="291.6" y="144.1">A0</text>
<text x="386.4" y="144.1">P07</text>
<text x="503" y="144.1">P05</text>
<text x="131.2" y="151.4">P33</text>
<text x="196.8" y="151.4">P27</text>
<text x="291.6" y="151.4">P00</text>
<text x="386.4" y="151.4">P06</text>
<text x="503" y="151.4">P06</text>
<text x="131.2" y="158.7">P34</text>
<text x="196.8" y="158.7">P26</text>
<text x="291.6" y="158.7">P01</text>
<text x="386.4" y="158.7">P05</text>
<text x="503" y="158.7">P07</text>
<text x="131.2" y="166">P35</text>
<text x="196.8" y="166">P25</text>
<text x="291.6" y="166">P02</text>
<text x="386.4" y="166">P04</text>
<text x="131.2" y="173.2">WR</text>
<text x="196.8" y="173.2">P24</text>
<text x="386.4" y="173.2">P03</text>
<text x="131.2" y="180.5">RD</text>
<text x="196.8" y="180.5">P23</text>
<text x="196.8" y="187.8">P22</text>
<text x="655.7" y="187.8">-VCC</text>
<text x="196.8" y="195.1">P21</text>
<text x="387" y="195.1">VCC</text>
<text x="131.2" y="202.4">GND</text>
<text x="196.8" y="202.4">P20</text>
<text x="605.7" y="202.4">VCC</text>
<text x="291.6" y="209.7">A17</text>
<text x="386.4" y="209.7">A16</text>
<text x="291.6" y="217">P26</text>
<text x="386.4" y="217">nA18</text>
<text x="131.2" y="224.2">A16</text>
<text x="196.8" y="224.2">A0</text>
<text x="291.6" y="224.2">P24</text>
<text x="386.4" y="224.2">WR</text>
<text x="131.2" y="231.5">A17</text>
<text x="196.8" y="231.5">A1</text>
<text x="291.6" y="231.5">A7</text>
<text x="386.4" y="231.5">P25</text>
<text x="503" y="231.5">DACS2</text>
<text x="131.2" y="238.8">A18</text>
<text x="196.8" y="238.8">A2</text>
<text x="291.6" y="238.8">A6</text>
<text x="386.4" y="238.8">P20</text>
<text x="131.2" y="246.1">nA18</text>
<text x="196.8" y="246.1">A3</text>
<text x="291.6" y="246.1">A5</text>
<text x="386.4" y="246.1">P21</text>
<text x="131.2" y="253.4">nRD</text>
<text x="196.8" y="253.4">A4</text>
<text x="291.6" y="253.4">A4</text>
<text x="386.4" y="253.4">P23</text>
<text x="503" y="253.4">P00</text>
<text x="621.1" y="257">-VCC</text>
<text x="656.7" y="253.4">VCC</text>
<text x="131.2" y="260.7">nWR</text>
<text x="196.8" y="260.7">A5</text>
<text x="291.6" y="260.7">A3</text>
<text x="386.4" y="260.7">RD</text>
<text x="503" y="260.7">P01</text>
<text x="123.9" y="267.9">DACS1</text>
<text x="196.8" y="267.9">A6</text>
<text x="291.6" y="267.9">A2</text>
<text x="386.4" y="267.9">P22</text>
<text x="503" y="267.9">P02</text>
<text x="123.9" y="275.2">DACS2</text>
<text x="196.8" y="275.2">A7</text>
<text x="291.6" y="275.2">A1</text>
<text x="503" y="275.2">P03</text>
<text x="123.9" y="282.5">DACS3</text>
<text x="196.8" y="282.5">ADCK</text>
<text x="291.6" y="282.5">A0</text>
<text x="386.4" y="282.5">P07</text>
<text x="503" y="282.5">P04</text>
<text x="131.2" y="289.8">GND</text>
<text x="196.8" y="289.8">VCC</text>
<text x="291.6" y="289.8">P00</text>
<text x="386.4" y="289.8">P06</text>
<text x="503" y="289.8">P05</text>
<text x="291.6" y="297.1">P01</text>
<text x="386.4" y="297.1">P05</text>
<text x="503" y="297.1">P06</text>
<text x="291.6" y="304.4">P02</text>
<text x="386.4" y="304.4">P04</text>
<text x="503" y="304.4">P07</text>
<text x="386.4" y="311.7">P03</text>
<text x="655.7" y="333.5">-VCC</text>
<text x="139.2" y="355.4">VCC</text>
<text x="196.8" y="355.4">ADCK</text>
<text x="313.5" y="355.4">VCC</text>
<text x="196.8" y="362.6">nWR</text>
<text x="627.6" y="362.6">VCC</text>
<text x="196.8" y="369.9">nRD</text>
<text x="313.5" y="384.5">P00</text>
<text x="313.5" y="391.8">P01</text>
<text x="313.5" y="399.1">P02</text>
<text x="313.5" y="406.4">P03</text>
<text x="313.5" y="413.6">P04</text>
<text x="313.5" y="420.9">P05</text>
<text x="538.6" y="424.6">GND</text>
<text x="313.5" y="428.2">P06</text>
<text x="650.2" y="431.8">-VCC</text>
<text x="313.5" y="435.5">P07</text>
<text x="204.1" y="450.1">A0</text>
<text x="313.5" y="450.1">P13</text>
<text x="204.1" y="457.3">A1</text>
<text x="314.1" y="457.3">VCC</text>
<text x="204.1" y="464.6">A2</text>
<text x="204.1" y="486.5">GND 13</text>
</g>
<g font-size="6.4">
<text x="311.7" y="64">1</text>
<text x="370.3" y="64">32</text>
<text x="530.4" y="64">1</text>
<text x="603.6" y="64">20</text>
<text x="158.2" y="67.6">1</text>
<text x="173.9" y="67.6">2</text>
<text x="311.7" y="71.3">2</text>
<text x="325.8" y="67.6">NC</text>
<text x="346.1" y="67.6">VCC</text>
<text x="370.3" y="71.3">31</text>
<text x="530.4" y="71.3">2</text>
<text x="544.5" y="67.6">CS</text>
<text x="578.7" y="67.6">VDD</text>
<text x="158.2" y="74.9">3</text>
<text x="173.9" y="74.9">4</text>
<text x="325.8" y="74.9">A16</text>
<text x="348.3" y="74.9">A15</text>
<text x="544.5" y="74.9">WR1</text>
<text x="158.2" y="82.2">5</text>
<text x="173.9" y="82.2">6</text>
<text x="311.7" y="78.5">3</text>
<text x="325.8" y="82.2">A14</text>
<text x="348.3" y="82.2">CS2</text>
<text x="370.3" y="78.5">30</text>
<text x="527.2" y="78.5">18</text>
<text x="544.5" y="82.2">WR2</text>
<text x="158.2" y="89.5">7</text>
<text x="173.9" y="89.5">8</text>
<text x="311.7" y="85.8">4</text>
<text x="325.8" y="89.5">A12</text>
<text x="349.4" y="89.5">WE</text>
<text x="370.3" y="85.8">29</text>
<text x="527.2" y="85.8">19</text>
<text x="544.5" y="89.5">ILE</text>
<text x="311.7" y="93.1">5</text>
<text x="370.3" y="93.1">28</text>
<text x="527.2" y="93.1">17</text>
<text x="158.2" y="96.8">9</text>
<text x="170.7" y="96.8">10</text>
<text x="311.7" y="100.4">6</text>
<text x="325.8" y="96.8">A7</text>
<text x="348.3" y="96.8">A13</text>
<text x="370.3" y="100.4">27</text>
<text x="544.5" y="96.8">XFER</text>
<text x="158.2" y="104">11</text>
<text x="170.7" y="104">12</text>
<text x="311.7" y="107.7">7</text>
<text x="325.8" y="104">A6</text>
<text x="351.5" y="104">A8</text>
<text x="370.3" y="107.7">26</text>
<text x="530.4" y="107.7">7</text>
<text x="603.6" y="107.7">8</text>
<text x="158.2" y="111.3">13</text>
<text x="170.7" y="111.3">14</text>
<text x="325.8" y="111.3">A5</text>
<text x="351.5" y="111.3">A9</text>
<text x="544.5" y="111.3">DI0</text>
<text x="576.3" y="111.3">VREF</text>
<text x="158.2" y="118.6">15</text>
<text x="170.7" y="118.6">16</text>
<text x="311.7" y="115">8</text>
<text x="325.8" y="118.6">A4</text>
<text x="348.3" y="118.6">A11</text>
<text x="370.3" y="115">25</text>
<text x="530.4" y="115">6</text>
<text x="544.5" y="118.6">DI1</text>
<text x="158.2" y="125.9">17</text>
<text x="170.7" y="125.9">18</text>
<text x="311.7" y="122.3">9</text>
<text x="325.8" y="125.9">A3</text>
<text x="350.8" y="125.9">OE</text>
<text x="370.3" y="122.3">24</text>
<text x="530.4" y="122.3">5</text>
<text x="544.5" y="125.9">DI2</text>
<text x="580.6" y="125.9">RFB</text>
<text x="603.6" y="122.3">9</text>
<text x="308.5" y="129.5">10</text>
<text x="370.3" y="129.5">23</text>
<text x="530.4" y="129.5">4</text>
<text x="158.2" y="133.2">19</text>
<text x="170.7" y="133.2">20</text>
<text x="308.5" y="136.8">11</text>
<text x="325.8" y="133.2">A2</text>
<text x="348.3" y="133.2">A10</text>
<text x="370.3" y="136.8">22</text>
<text x="527.2" y="136.8">16</text>
<text x="544.5" y="133.2">DI3</text>
<text x="603.6" y="136.8">11</text>
<text x="639.7" y="136.8">2</text>
<text x="158.2" y="140.5">21</text>
<text x="170.7" y="140.5">22</text>
<text x="325.8" y="140.5">A1</text>
<text x="348.3" y="140.5">CS1</text>
<text x="544.5" y="140.5">DI4</text>
<text x="574.1" y="140.5">IOUT1</text>
<text x="158.2" y="147.8">23</text>
<text x="170.7" y="147.8">24</text>
<text x="308.5" y="144.1">12</text>
<text x="325.8" y="147.8">A0</text>
<text x="349.5" y="147.8">IO7</text>
<text x="370.3" y="144.1">21</text>
<text x="527.2" y="144.1">15</text>
<text x="544.5" y="147.8">DI5</text>
<text x="574.1" y="147.8">IOUT2</text>
<text x="603.6" y="144.1">12</text>
<text x="683.8" y="144.1">1</text>
<text x="158.2" y="155">25</text>
<text x="170.7" y="155">26</text>
<text x="308.5" y="151.4">13</text>
<text x="325.8" y="155">IO0</text>
<text x="349.5" y="155">IO6</text>
<text x="370.3" y="151.4">20</text>
<text x="527.2" y="151.4">14</text>
<text x="544.5" y="155">DI6</text>
<text x="639.7" y="151.4">3</text>
<text x="308.5" y="158.7">14</text>
<text x="370.3" y="158.7">19</text>
<text x="527.2" y="158.7">13</text>
<text x="158.2" y="162.3">27</text>
<text x="170.7" y="162.3">28</text>
<text x="308.5" y="166">15</text>
<text x="325.8" y="162.3">IO1</text>
<text x="349.5" y="162.3">IO5</text>
<text x="370.3" y="166">18</text>
<text x="544.5" y="162.3">DI7</text>
<text x="158.2" y="169.6">29</text>
<text x="170.7" y="169.6">30</text>
<text x="308.5" y="173.2">16</text>
<text x="325.8" y="169.6">IO2</text>
<text x="349.5" y="169.6">IO4</text>
<text x="370.3" y="173.2">17</text>
<text x="530.4" y="173.2">3</text>
<text x="158.2" y="176.9">31</text>
<text x="170.7" y="176.9">32</text>
<text x="325.8" y="176.9">GND</text>
<text x="349.5" y="176.9">IO3</text>
<text x="544.5" y="176.9">GND</text>
<text x="158.2" y="184.2">33</text>
<text x="170.7" y="184.2">34</text>
<text x="527.2" y="180.5">10</text>
<text x="544.5" y="184.2">GND</text>
<text x="158.2" y="191.5">35</text>
<text x="170.7" y="191.5">36</text>
<text x="158.2" y="198.7">37</text>
<text x="170.7" y="198.7">38</text>
<text x="311.7" y="202.4">1</text>
<text x="370.3" y="202.4">32</text>
<text x="158.2" y="206">39</text>
<text x="170.7" y="206">40</text>
<text x="311.7" y="209.7">2</text>
<text x="325.8" y="206">NC</text>
<text x="346.1" y="206">VCC</text>
<text x="370.3" y="209.7">31</text>
<text x="530.4" y="209.7">1</text>
<text x="603.6" y="209.7">20</text>
<text x="158.2" y="213.3">41</text>
<text x="170.7" y="213.3">42</text>
<text x="325.8" y="213.3">A16</text>
<text x="348.3" y="213.3">A15</text>
<text x="544.5" y="213.3">CS</text>
<text x="578.7" y="213.3">VDD</text>
<text x="158.2" y="220.6">43</text>
<text x="170.7" y="220.6">44</text>
<text x="311.7" y="217">3</text>
<text x="325.8" y="220.6">A14</text>
<text x="348.3" y="220.6">CS2</text>
<text x="370.3" y="217">30</text>
<text x="530.4" y="217">2</text>
<text x="544.5" y="220.6">WR1</text>
<text x="158.2" y="227.9">45</text>
<text x="170.7" y="227.9">46</text>
<text x="311.7" y="224.2">4</text>
<text x="325.8" y="227.9">A12</text>
<text x="349.4" y="227.9">WE</text>
<text x="370.3" y="224.2">29</text>
<text x="527.2" y="224.2">18</text>
<text x="544.5" y="227.9">WR2</text>
<text x="311.7" y="231.5">5</text>
<text x="370.3" y="231.5">28</text>
<text x="527.2" y="231.5">19</text>
<text x="158.2" y="235.2">47</text>
<text x="170.7" y="235.2">48</text>
<text x="311.7" y="238.8">6</text>
<text x="325.8" y="235.2">A7</text>
<text x="348.3" y="235.2">A13</text>
<text x="370.3" y="238.8">27</text>
<text x="527.2" y="238.8">17</text>
<text x="544.5" y="235.2">ILE</text>
<text x="158.2" y="242.5">49</text>
<text x="170.7" y="242.5">50</text>
<text x="325.8" y="242.5">A6</text>
<text x="351.5" y="242.5">A8</text>
<text x="544.5" y="242.5">XFER</text>
<text x="158.2" y="249.7">51</text>
<text x="170.7" y="249.7">52</text>
<text x="311.7" y="246.1">7</text>
<text x="325.8" y="249.7">A5</text>
<text x="351.5" y="249.7">A9</text>
<text x="370.3" y="246.1">26</text>
<text x="158.2" y="257">53</text>
<text x="170.7" y="257">54</text>
<text x="311.7" y="253.4">8</text>
<text x="325.8" y="257">A4</text>
<text x="348.3" y="257">A11</text>
<text x="370.3" y="253.4">25</text>
<text x="530.4" y="253.4">7</text>
<text x="544.5" y="257">DI0</text>
<text x="576.3" y="257">VREF</text>
<text x="603.6" y="253.4">8</text>
<text x="311.7" y="260.7">9</text>
<text x="370.3" y="260.7">24</text>
<text x="530.4" y="260.7">6</text>
<text x="158.2" y="264.3">55</text>
<text x="170.7" y="264.3">56</text>
<text x="308.5" y="267.9">10</text>
<text x="325.8" y="264.3">A3</text>
<text x="350.8" y="264.3">OE</text>
<text x="370.3" y="267.9">23</text>
<text x="530.4" y="267.9">5</text>
<text x="544.5" y="264.3">DI1</text>
<text x="603.6" y="267.9">9</text>
<text x="158.2" y="271.6">57</text>
<text x="170.7" y="271.6">58</text>
<text x="308.5" y="275.2">11</text>
<text x="325.8" y="271.6">A2</text>
<text x="348.3" y="271.6">A10</text>
<text x="370.3" y="275.2">22</text>
<text x="530.4" y="275.2">4</text>
<text x="544.5" y="271.6">DI2</text>
<text x="580.6" y="271.6">RFB</text>
<text x="158.2" y="278.9">59</text>
<text x="170.7" y="278.9">60</text>
<text x="325.8" y="278.9">A1</text>
<text x="348.3" y="278.9">CS1</text>
<text x="544.5" y="278.9">DI3</text>
<text x="158.2" y="286.2">61</text>
<text x="170.7" y="286.2">62</text>
<text x="308.5" y="282.5">12</text>
<text x="325.8" y="286.2">A0</text>
<text x="349.5" y="286.2">IO7</text>
<text x="370.3" y="282.5">21</text>
<text x="527.2" y="282.5">16</text>
<text x="544.5" y="286.2">DI4</text>
<text x="574.1" y="286.2">IOUT1</text>
<text x="603.6" y="282.5">11</text>
<text x="639.7" y="282.5">6</text>
<text x="158.2" y="293.4">63</text>
<text x="170.7" y="293.4">64</text>
<text x="308.5" y="289.8">13</text>
<text x="325.8" y="293.4">IO0</text>
<text x="349.5" y="293.4">IO6</text>
<text x="370.3" y="289.8">20</text>
<text x="527.2" y="289.8">15</text>
<text x="544.5" y="293.4">DI5</text>
<text x="574.1" y="293.4">IOUT2</text>
<text x="603.6" y="289.8">12</text>
<text x="683.8" y="289.8">7</text>
<text x="308.5" y="297.1">14</text>
<text x="370.3" y="297.1">19</text>
<text x="527.2" y="297.1">14</text>
<text x="639.7" y="297.1">5</text>
<text x="308.5" y="304.4">15</text>
<text x="325.8" y="300.7">IO1</text>
<text x="349.5" y="300.7">IO5</text>
<text x="370.3" y="304.4">18</text>
<text x="527.2" y="304.4">13</text>
<text x="544.5" y="300.7">DI6</text>
<text x="308.5" y="311.7">16</text>
<text x="325.8" y="308">IO2</text>
<text x="349.5" y="308">IO4</text>
<text x="370.3" y="311.7">17</text>
<text x="544.5" y="308">DI7</text>
<text x="325.8" y="315.3">GND</text>
<text x="349.5" y="315.3">IO3</text>
<text x="530.4" y="318.9">3</text>
<text x="544.5" y="322.6">GND</text>
<text x="527.2" y="326.2">10</text>
<text x="544.5" y="329.9">GND</text>
<text x="221" y="355.4">10</text>
<text x="239.8" y="359">CLK</text>
<text x="273.2" y="359">VCC</text>
<text x="297.4" y="355.4">11</text>
<text x="224.2" y="362.6">6</text>
<text x="224.2" y="369.9">9</text>
<text x="238.4" y="366.3">START</text>
<text x="238.4" y="373.6">OE</text>
<text x="221" y="384.5">26</text>
<text x="238.4" y="388.1">IN0</text>
<text x="278.6" y="388.1">D0</text>
<text x="297.4" y="384.5">17</text>
<text x="221" y="391.8">27</text>
<text x="238.4" y="395.4">IN1</text>
<text x="278.6" y="395.4">D1</text>
<text x="297.4" y="391.8">14</text>
<text x="221" y="399.1">28</text>
<text x="297.4" y="399.1">15</text>
<text x="224.2" y="406.4">1</text>
<text x="238.4" y="402.7">IN2</text>
<text x="278.6" y="402.7">D2</text>
<text x="297.4" y="406.4">8</text>
<text x="566.8" y="406.4">1</text>
<text x="618.2" y="406.4">8</text>
<text x="224.2" y="413.6">2</text>
<text x="238.4" y="410">IN3</text>
<text x="278.6" y="410">D3</text>
<text x="297.4" y="413.6">18</text>
<text x="566.8" y="413.6">2</text>
<text x="581" y="410">1</text>
<text x="604" y="410">8</text>
<text x="618.2" y="413.6">7</text>
<text x="238.4" y="417.3">IN4</text>
<text x="278.6" y="417.3">D4</text>
<text x="581" y="417.3">2</text>
<text x="604" y="417.3">7</text>
<text x="224.2" y="420.9">3</text>
<text x="238.4" y="424.6">IN5</text>
<text x="278.6" y="424.6">D5</text>
<text x="297.4" y="420.9">19</text>
<text x="566.8" y="420.9">3</text>
<text x="581" y="424.6">3</text>
<text x="604" y="424.6">6</text>
<text x="618.2" y="420.9">6</text>
<text x="224.2" y="428.2">4</text>
<text x="238.4" y="431.8">IN6</text>
<text x="278.6" y="431.8">D6</text>
<text x="297.4" y="428.2">20</text>
<text x="566.8" y="428.2">4</text>
<text x="581" y="431.8">4</text>
<text x="604" y="431.8">5</text>
<text x="618.2" y="428.2">5</text>
<text x="224.2" y="435.5">5</text>
<text x="297.4" y="435.5">21</text>
<text x="238.4" y="439.1">IN7</text>
<text x="278.6" y="439.1">D7</text>
<text x="221" y="450.1">25</text>
<text x="238.4" y="453.7">ADD A</text>
<text x="273.6" y="453.7">EOC</text>
<text x="297.4" y="450.1">7</text>
<text x="221" y="457.3">24</text>
<text x="238.4" y="461">ADD B</text>
<text x="221" y="464.6">23</text>
<text x="297.4" y="464.6">12</text>
<text x="221" y="471.9">22</text>
<text x="238.4" y="468.3">ADD C</text>
<text x="271.2" y="468.3">REF+</text>
<text x="297.4" y="471.9">16</text>
<text x="239.8" y="475.6">ALE</text>
<text x="272.8" y="475.6">REF-</text>
<text x="238.4" y="490.1">GND</text>
</g>
<g font-size="6.4" fill="#00f">
<text x="658.3" y="147.8">1</text>
<text x="658.3" y="293.4">2</text>
</g>
<g font-size="6.3">
<text x="661.5" y="125.3" transform="rotate(-90 661.5 125.3)">8</text>
<text x="661.5" y="169.4" transform="rotate(-90 661.5 169.4)">4</text>
<text x="661.5" y="271" transform="rotate(-90 661.5 271)">8</text>
<text x="661.5" y="315" transform="rotate(-90 661.5 315)">4</text>
</g>
<text font-size="6.3" fill="#000080" x="621.5" y="381" transform="rotate(90 621.5 381)">+</text>
</svg>
